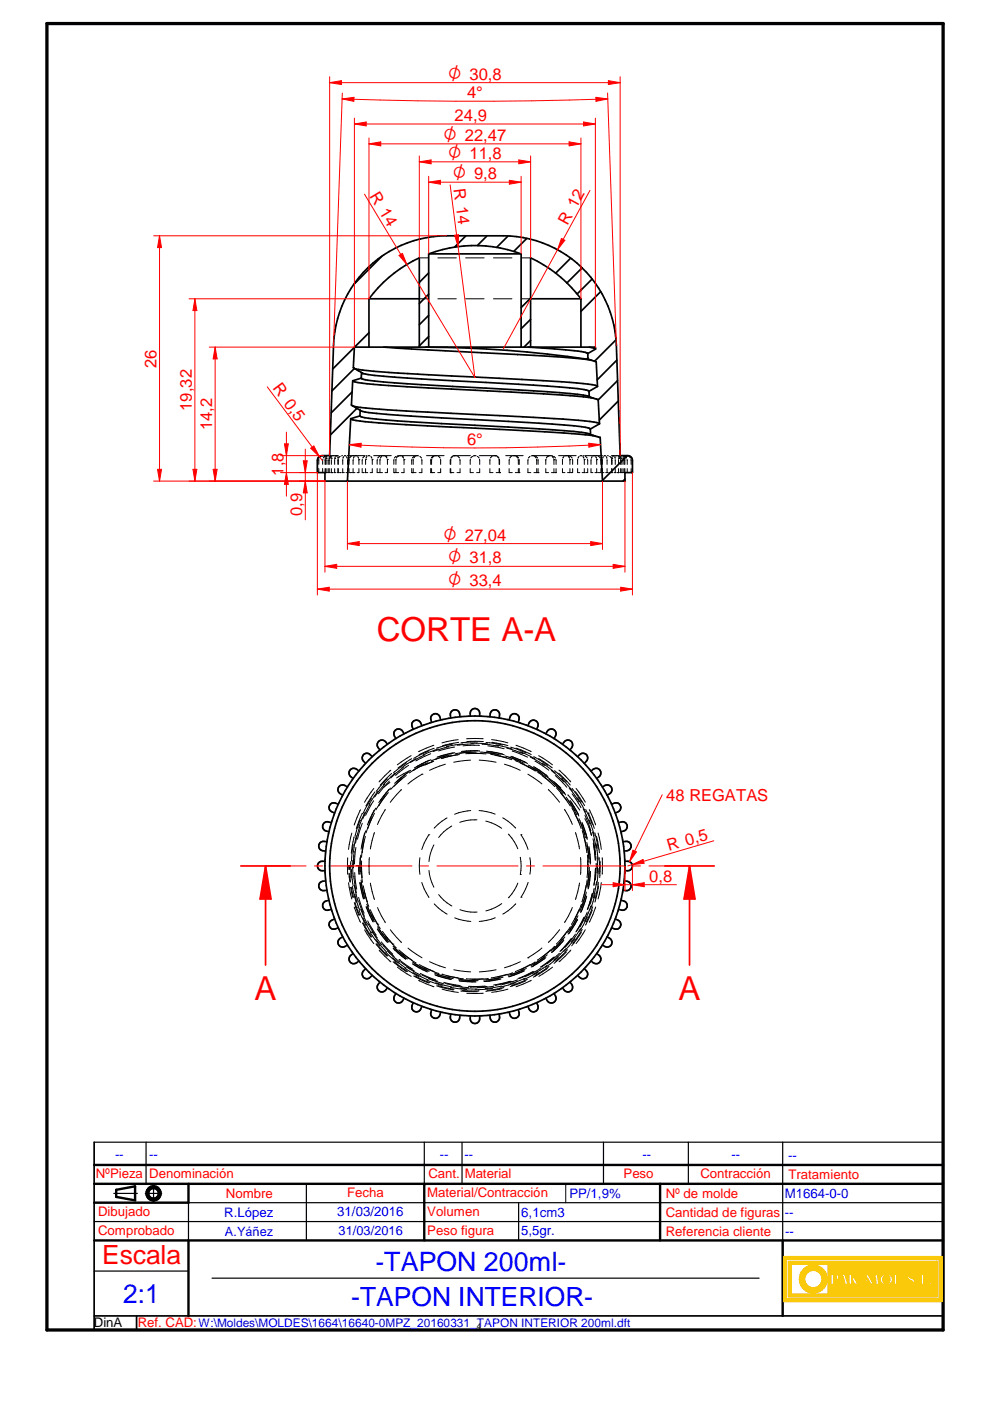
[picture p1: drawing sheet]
<svg xmlns="http://www.w3.org/2000/svg" width="210mm" height="297mm" viewBox="0 0 210 297" stroke-linecap="round" stroke-linejoin="round" font-family="sans-serif">
<path d="M9.9 5h190.1v277h-190.1z" fill="none" stroke="#000" stroke-width=".7"/>
<g fill="none" stroke="#000" stroke-width=".51">
<path d="M20 255h20M20 247h180M20 251h180M24.6 252.3v1.5M28.6 251.5v3M140 251v12M20 263h180M165.9 263v16"/>
<circle cx="32.5" cy="253" r="1.13"/>
<circle cx="32.6" cy="253" r="1.5"/>
</g>
<path d="M20 242.2v39.8h180v-39.8M20 279h180M29 279v3" fill="none" stroke="#000" stroke-width=".36"/>
<g fill="none" stroke="#000" stroke-width=".25">
<path d="M20 259h180M24.1 253h5M30.8 253h3.5M31 242.2v8.8M32.6 251.3v3.5M40 255v8M65 251v12M98 242.2v8.8M110 255v8M128 242.2v8.8M145.9 242.2v8.8M165.9 242.2v20.8"/>
<path d="M20 269.5h20M45 271h116"/>
</g>
<g fill="#faca0a">
<path d="M166.2 266.4v9.5h33.5v-9.5zM166.7 267h32.5v8.4h-32.5z" fill-rule="evenodd"/>
<path d="M167.2 267.5v7.4h31.5v-7.4zM194.1 272.1a.3 .3 0 0 1 .6 0 .3 .3 0 0 1-.6 0zM195.3 270.1h.6v2h.9v.3h-1.5zM197 272.1a.3 .3 0 0 1 .6 0 .3 .3 0 0 1-.6 0zM167.7 268h7.9v6.4h-7.9zM176.1 270.1h1.2a.66 .66 0 0 1 .6 .8 .66 .66 0 0 1-.8 .5h-.3v1h-.7zM178.6 270.1h.6l.6 2.3h-.6l-.2-.5h-.7l-.1 .5h-.3zM180 270.1h.6v1l.8-1h.3l-.6 .7 .9 1.6h-.7l-.6-1-.1 1h-.6zM182.1 271h.8v.3h-.8zM183.7 270.1h.4l.8 1.5 .8-1.5h.4l.3 2.3h-.7l-.1-1.4-.8 1.4h-.2l-.7-1.4-.1 1.4h-.5zM187 270.3a1.28 1.28 0 0 1 1.9 .2 1.28 1.28 0 0 1-.2 1.8 1.27 1.27 0 0 1-1.8-.2 1.27 1.27 0 0 1 .1-1.8zM189.6 270.1h.6v2h.9v.3h-1.5zM192.6 270.3a.8 .8 0 0 1 1.3 .5h-.3a.4 .4 0 0 0-.3-.5 .4 .4 0 0 0-.5 .4l.1 .1a.9 .9 0 0 1 .9 .4 .9 .9 0 0 1 0 1 .83 .83 0 0 1-.9 .2 .83 .83 0 0 1-.6-.8h.4a.41 .41 0 0 0 .2 .6 .41 .41 0 0 0 .5-.4l-.1-.1a.9 .9 0 0 1-.7-1.4z" fill-rule="evenodd"/>
</g>
<path d="M176.1 270.1h1.2a.66 .66 0 0 1 .6 .8 .66 .66 0 0 1-.8 .5h-.3v1h-.7zM178.6 270.1h.6l.6 2.3h-.6l-.2-.5h-.7l-.1 .5h-.3zM180 270.1h.6v1l.8-1h.3l-.6 .7 .9 1.6h-.7l-.6-1-.1 1h-.6zM183.7 270.1h.4l.8 1.5 .8-1.5h.4l.3 2.3h-.7l-.1-1.4-.8 1.4h-.2l-.7-1.4-.1 1.4h-.5zM187 270.3a1.28 1.28 0 0 1 1.9 .2 1.28 1.28 0 0 1-.2 1.8 1.27 1.27 0 0 1-1.8-.2 1.27 1.27 0 0 1 .1-1.8zM192.4 270.8a.77 .77 0 0 1 .7-.7 .77 .77 0 0 1 .8 .7h-.3a.4 .4 0 0 0-.3-.5 .4 .4 0 0 0-.5 .4l.3 .2" fill="none" stroke="#faca0a" stroke-width=".36"/>
<circle cx="193.2" cy="270.9" r=".18" fill="#faca0a"/>
<path d="M193.2 270.9a.78 .78 0 0 1 .7 .5 .78 .78 0 0 1-.1 .8" fill="none" stroke="#faca0a" stroke-width=".36"/>
<circle cx="193.7" cy="272.2" r=".18" fill="#faca0a"/>
<path d="M193.1 272.2l-.5-.2 .1-.4h-.4a.82 .82 0 0 0 .5 .8 .82 .82 0 0 0 .9-.2" fill="none" stroke="#faca0a" stroke-width=".36"/>
<circle cx="193.1" cy="272.2" r=".18" fill="#faca0a"/>
<path d="M193.5 271.9l-.4 .3" fill="none" stroke="#faca0a" stroke-width=".36"/>
<circle cx="193.5" cy="271.9" r=".18" fill="#faca0a"/>
<path d="M192.4 270.8l.2 .5 .7 .4 .2 .2" fill="none" stroke="#faca0a" stroke-width=".36"/>
<path d="M170.5 269a2.91 2.91 0 0 1 3.1-.5 2.91 2.91 0 0 1 1.7 2.5h-1a1.89 1.89 0 0 0-2.8-1.4 1.89 1.89 0 0 0 0 3.2 1.89 1.89 0 0 0 2.8-1.5h1a2.91 2.91 0 0 1-4.1 2.5 2.91 2.91 0 0 1-.7-4.8z" fill-rule="evenodd" fill="#faca0a"/>
<path d="M170.5 269a2.91 2.91 0 0 1 3.1-.5 2.91 2.91 0 0 1 1.7 2.5h-1a1.89 1.89 0 0 0-2.8-1.4 1.89 1.89 0 0 0 0 3.2 1.89 1.89 0 0 0 2.8-1.5h1a2.91 2.91 0 0 1-4.1 2.5 2.91 2.91 0 0 1-.7-4.8z" fill="none" stroke="#faca0a" stroke-width=".36"/>
<path d="M176.8 270.3a.46 .46 0 0 1 .5 .5 .46 .46 0 0 1-.5 .5z" fill-rule="evenodd" fill="#faca0a"/>
<path d="M176.8 270.3a.46 .46 0 0 1 .5 .5 .46 .46 0 0 1-.5 .5z" fill="none" stroke="#faca0a" stroke-width=".36"/>
<path d="M178.7 270.7l.3 1h-.6z" fill="#faca0a"/>
<path d="M178.7 270.7l.3 1h-.6z" fill="none" stroke="#faca0a" stroke-width=".36"/>
<path d="M187.5 270.5a.75 .75 0 0 1 .9 .1 .75 .75 0 0 1 .2 .9 .68 .68 0 0 1-.7 .7 .68 .68 0 0 1-.7-.7l.1-.6z" fill-rule="evenodd" fill="#faca0a"/>
<g fill="none" stroke="#faca0a" stroke-width=".36">
<path d="M166.2 266.4h33.5v9.5h-33.5zM166.7 267h32.5v8.4h-32.5zM167.2 267.5h31.5v7.4h-31.5zM167.7 268h7.9v6.4h-7.9zM182.1 271h.8v.3h-.8zM187.5 270.5a.75 .75 0 0 1 .9 .1 .75 .75 0 0 1 .2 .9 .68 .68 0 0 1-.7 .7 .68 .68 0 0 1-.7-.7l.1-.6zM189.6 270.1h.6v2h.9v.3h-1.5zM195.3 270.1h.6v2h.9v.3h-1.5z"/>
<circle cx="194.4" cy="272.1" r=".29"/>
<circle cx="197.3" cy="272.1" r=".3"/>
</g>
<path d="M20 242.2h180M40 255h160M90 242.2v8.8" fill="none" stroke="#000" stroke-width=".25"/>
<path d="M24.6 253.8l4 .7M28.6 251.5l-4 .8M40 251v4M90 251v12M40 263v16" fill="none" stroke="#000" stroke-width=".51"/>
<g fill="none" stroke="#000" stroke-width=".21">
<path d="M90.9 159.2l-3.2 1.6M91.3 159.8l-3.1 1.5M92 158l-3.3 1.4M92.1 158.6l-3.2 1.4M92.9 158.8l-3.2 1.3M95.2 158.3l-3.4 1M96 157.8l-3.4 .8M96 159.6l-3.4 .9M96.4 158.4l-3.4 .8M96.4 159.6l-3.4 .9M97.2 156.8l-3.5 .7M97.2 157.4l-3.4 .7"/>
<path d="M97.4 160h-.4M98.1 157.7l-3.4 .6M98.9 156.6h3.5M99 157.2h3.5M99.9 157.6l3.5 .1M100 159.4l-3.5 .4M100.4 157.7l-3.5 .3M100.9 159.5l-3.5 .2M101.3 157.3l-3.6 .2M101.3 159.2l-3.5 .1M101.7 158l-3.5 .1M101.7 159.2l-3.5 .1"/>
<path d="M101.8 159.5l3.5 .4M101.9 159.8h-2.6M101.9 159.8l1.1 .1M101.9 159.7l.4 .1M101.9 159.7l-3.2 .1M102.2 157.8l3.5 .4M102.7 159.6l3.5 .5M103 157.4l3.5 .5M103.1 159.3l3.5 .6M103.4 158.1l3.5 .6M103.5 159.4l3.4 .6M104.1 159.9l3.4 .8"/>
<path d="M104.2 156.8l3.5 .7M104.3 157.4l3.4 .7M105.2 158l3.4 .8M107.5 158.6l3.3 1.1M108.3 158.4l3.3 1.2M108.6 159.2l3.3 1.3M109.4 158l3.2 1.4M109.4 158.6l3.2 1.4M110.3 159.4l3.1 1.5M110.8 159.7h.1M74.6 176.6l-.7 3.5M74.9 179l-.4 3.5"/>
<path d="M75.1 177.4l-.6 3.5M75.5 179.7l-.3 3.5M75.6 177.2l-.7 3.4M76.3 175.3l-.9 3.5M76.3 173.9h.1M76.3 173.9l-1 3.4M76.4 171.7l-1.3 3.2M76.8 172.4h.1M76.8 172.5l-1.3 3.2M76.8 174.5l-1 3.4M77.2 178.3l-.5 3.5M77.3 176.6l-.7 3.4"/>
<path d="M77.4 172.2l-1.3 3.3M77.5 177.3l-.7 3.5M77.5 176.1l-.8 3.5M77.6 170.8h.1M78.5 170.5l-1.6 3.2M78.8 169.2l-1.8 3.1M78.9 173.3l-1.3 3.3M79.2 169.8l-1.7 3.1M79.2 167.2l-1.9 2.9M79.4 171.7l-1.5 3.2M79.4 176.5l-.9 3.5M79.4 172.4l-1.4 3.2"/>
<path d="M79.5 167.9l-1.9 2.9M79.7 171.3l-1.6 3.2M80.2 167.7l-2 2.9M81.4 166.9l-1.2 1.4M81.6 166.2l-2.2 2.8M81.7 168.8l-2 2.9M81.7 171.6l-1.7 3.2M82.1 165.1l-2.3 2.7M82.3 168l-2 2.9M82.4 167.4l-2.1 2.8M82.4 167.5l-1.8 2.3M82.4 167.4h.1"/>
<path d="M82.5 165.6l-1.1 1.3M82.7 165.9l-1.3 1M82.8 167.1l-.4 .4M82.9 163.3l-2.5 2.5M83 164l-2.4 2.5M83.8 163.9l-2.5 2.5M85.1 167.4l-2.4 2.7M85.4 165l-2.6 2.4M85.5 162.7l-2.7 2.3M86.1 164.4l-2.6 2.3M86.2 161.7l-2.8 2.2M86.4 163.8l-2.7 2.3"/>
<path d="M86.6 162.3l-2.7 2.1M86.8 163.6l-2.7 2.2M87.1 163.3l-3 1.6M87.2 160.2l-3 2M87.3 160.8l-2.9 2M88.1 160.9l-2.9 1.9M89.5 164.1h.1M89.5 164.1l-3 2.1M89.8 162.1l-3 1.8M90.1 160l-3.1 1.7M90.7 161.7l-3.1 1.7M90.9 177h.1"/>
<path d="M90.9 177l-1 1.8-.5 1.3M91 161.2l-3.2 1.6M91.4 161.1l-3.1 1.5M91.9 161.4l-3.3 1.3M92 179.1l-.1 .1a9.5 9.5 0 0 0-.9 3.5M94.4 162l-3.3 1.3M94.8 160.2l-2.2 .7M94.8 173.4l-1.1 .7-1.6 1.5M95.7 160l-4.3 1.3M95.8 175.1l-.3 .2a8.4 8.4 0 0 0-2.5 2.3M97 160l-3.3 .8M97 160l-3.4 .8"/>
<path d="M99.8 161.2l-3.6 .4M99.8 171.9l-1.6 .2-1.8 .5M101.1 173.8l-2.2 .2-1.4 .3M101.6 171.9l1.6 .2 1.8 .5M101.6 161.2l3.6 .4M103 174.1l2.1 .7 1.3 .8M104.9 160.1l3.6 1M106.6 173.4l1.1 .7 1.6 1.5M107 162l3.3 1.3M107 160.3l3.4 1.1M107.8 176.8l1.2 1.7 .8 1.5M107.9 160.6l3.2 1.2"/>
<path d="M108.3 160.4l3.2 1.3M108.6 160.5h.1M108.6 160.5l3.2 1.4M109.2 161.2l3.2 1.5M110.3 161.8l1.7 .8M110.4 177h.1M110.5 177l.9 1.8 .6 1.3M111.9 164.1l3 2.1M112 162.6l1.8 .9M112 162.6l1.5 .9M112 162.2l3 1.9M112.4 160.5l3 1.8"/>
<path d="M112.7 162.7l2.9 1.9M113.1 162.5l1.9 1.3M113.2 160.4l3 1.9M113.4 162.7l1.6 1.1M113.4 161.4l3 1.9M113.9 163.7l2.8 2.1M114.2 160.8l2.9 2M114.2 160.2l2.9 2M115 161.8l2.8 2.1M115 164.5l2.6 2.3M115 163.8l1.2 1M115 163.8l1 .7"/>
<path d="M115.7 164.5l3.2 2.5M116.3 167.4l2.3 2.7M116.4 165.2l2.5 2.4M116.9 163.4l2.6 2.3M117 165.8l2.4 2.5M117.4 165.7l2.4 2.6M117.6 163.4l2.5 2.4M117.6 166l2.3 2.5M117.7 164.4l2.5 2.5M118 167l2.2 2.8M118.4 163.9l2.5 2.6M118.5 163.3l2.5 2.5"/>
<path d="M118.8 168.1l2.1 2.8M119.1 165.1h.1M119.1 165.1l2.3 2.6M119.7 171.6l1.6 3.2M120 169l1.8 2.7M120.4 168.5l2.5 3.3M120.5 169.7l1.2 2M120.7 167.1l2 2.8M120.9 169.7l1.8 3M121 170l1.7 3M121.2 171.3l1.6 3.1M121.3 167.2l2 2.9"/>
<path d="M121.3 168.3l1.9 3M121.7 171.7l.6 1M121.8 171.7l.1 .3M121.8 172.4l1.4 3.2M122 176.5l.9 3.5M122 167.9l1.9 2.9M122.1 167.2l2 2.9M122.4 169.2l1.8 3M122.7 169.9h.1M122.7 173.6l1.3 3.3M123 174.3l1.1 3.4M123.4 174.3l1.1 3.4"/>
<path d="M123.4 174.6l1.1 3.4M123.4 176.1l.9 3.4M123.6 171.5l1.5 3.2M123.8 177.3l.6 3.5M124 173.6l.9 1.8M124 172.8l1.3 3.3M124.2 171.6l1.4 3.2M124.4 178.6l.5 3.5M124.5 177.7h.1M124.5 179.4l.4 3.5M124.7 172.4h.1M124.7 172.4l1.3 3.2"/>
<path d="M124.8 179.7l.4 3.5M124.9 179.5l.3 3.4M124.9 175.4l.5 1.7zM124.9 173.8l1.1 3.3M124.9 171.7l1.4 3.2M125.6 176.4l.8 3.4M125.7 177.8l.6 3.5M125.8 178.9l.4 3.5M126.1 176.6l.7 3.4M126.4 178.9l.4 3.5M126.5 177.4l.6 3.4M126.8 176.6l.7 3.5"/>
<path d="M73.7 181.9v3.5M73.9 187.2l.7 3.4M73.9 183.6h.1M73.9 183.6l.1 .8M74 185.1v.8M74 185.9h.1M74 183.6h.7M74 185.9l.2 1.1M74.1 183.6v.8M74.1 185.9h.1M74.2 185.2v.7M74.2 185.9l.1 1.1"/>
<path d="M74.3 188.1l.5 2.2M74.4 182.7l.1 3.5M74.5 188.1l.5 2.1M74.5 184.3l.4 3.5M74.7 187.9l.8 3.4M74.8 182.4l.1 3.5M75 185.8l.6 3.5M75.1 192.3l1.4 3.3M75.1 180.5l-.2 3.5M75.1 187.7l.8 3.4M75.1 191.4l.4 1M75.2 185l.4 3.5"/>
<path d="M75.2 189.6l1.1 3.4M75.3 191.3l.3 1.1M75.4 183.6h.7l.1 1.8M75.5 192.4l.6 1.7M75.5 192.4h.1M75.6 192.4h.1M75.6 192.4l.6 1.6M76 190.3l1.2 3.3M76 191l1.3 3.3M76 183.6l.1 1.8M76.1 193l1.5 3.2M76.3 187.1l.7 3.5"/>
<path d="M76.3 187.1l.8 3.4M76.4 181.8v3.5M76.4 184.8h.1M76.5 192.8l1.5 3.2M76.5 181.3l-.1 3.5M76.6 186.6l.6 3.4M76.6 187.1l.7 3.5M76.6 183.6l.3 3.5M76.7 182.5l.1 3.5M76.8 195.7l1.8 3M77 194.6l1.6 3.1M77 195.6l1.8 3.1"/>
<path d="M77 187.8l.9 3.4M77.2 188.8l1 3.4M77.3 197.1l1.9 3M77.6 192.3l1.5 3.2M77.7 192.2l1.4 3.2M77.8 191.7l1.4 3.2M77.9 192.3l1.5 3.1M78 195.2l1.8 3.1M78.1 195.9l1.9 3M78.3 181.8v3.6M78.5 197.7l2.1 2.9M78.5 192.9l1.6 3.1"/>
<path d="M78.5 187.2l.9 3.5M78.7 197.7h.1M78.9 197.5l2 2.8M78.9 193.8l1.7 3.1M79.7 199.2l2.3 2.6M80 197l2.1 2.8M80 196.9l2.1 2.8M80.1 192.4l1.6 3.2M80.1 196.5l2 2.8M80.1 196h.1M80.3 197l2.2 2.8M80.9 199.7l2.4 2.6"/>
<path d="M81.1 197.5l2.2 2.7M81.7 198.4l2.3 2.6M82.8 197.1l2.3 2.7M89 181.9l-.1 1.7 .1 1.8M89.4 187.1l.5 1.4 1.1 1.7M91 184.6a9.5 9.5 0 0 0 1 3.5M92.1 191.6l1.6 1.5 1.1 .7M93 189.7a8.8 8.8 0 0 0 2.8 2.4M96.4 194.6l1.8 .5 1.6 .3M97.5 192.9l1.4 .4 2.3 .1M105 194.6l-1.8 .5-1.6 .3M106.4 191.6l-1.3 .8-2.1 .7"/>
<path d="M109.3 191.6l-1.6 1.5-1.1 .7M109.8 187.2l-.8 1.6-1.2 1.6M110.3 185.4h.1M110.3 181.8a9.8 9.8 0 0 1 0 3.6M110.5 190.2h.1M112 187.1l-.6 1.4-.9 1.7M112.4 181.8l.1 1.8-.1 1.8M118.7 197.1l-2.4 2.7M119.2 199.2h.1M119.2 199.2l-2.4 2.5M119.4 199.5l-2.5 2.5M119.5 199.3l-2.4 2.6"/>
<path d="M119.8 198.6l-2.4 2.7M120.2 197.5l-2.2 2.7M120.9 196.5l-2.1 2.8M121.1 199.1l-2.4 2.6M121.2 199l-2.3 2.7M121.3 192.4l-1.6 3.2M121.5 200h.1M121.9 199l-2.2 2.7M122 198.1l-2.2 2.7M122.2 194.8l-1.8 3M122.3 195.1l-1.8 3M122.5 194.9l-1.9 3"/>
<path d="M122.6 194.1l-1.8 3.1M122.8 192.9l-1.6 3.1M122.9 187.2l-.9 3.5M122.9 193.2h.1M123.1 196.9l-2 2.9M123.1 181.8v3.6M123.3 197.7l-2.1 2.8M123.3 191.7l-1.5 3.2M123.4 197.1l-1.9 2.9M123.8 194.5l-1.7 3.1M123.9 194.4l-1.7 3.1M123.9 189.4l-.5 1.8"/>
<path d="M124 189.4l-.2 .6M124.1 189.9l-1.2 3.2M124.1 197.1l-1.9 2.9M124.2 187.8l-.3 1.6M124.3 190.2l-1.2 3.3M124.3 189.1l-1 3.4M124.4 190l-1.2 3.3M124.5 186.6l-.5 2.8M124.5 193.4l-1.5 3.2M124.5 194.4l-1.6 3.1M124.5 181.3l.1 3.5M124.6 182.5l-.1 3.6"/>
<path d="M124.9 184.7l-.4 3.4M124.9 183.9l-.2 3.5M125.1 185l-.4 3.5M125.2 184.7l-.4 3.5M125.3 192.1l-1.4 3.2M125.6 189.5l-1.1 3.3M125.6 193l-1.5 3.2M125.6 189.4l-1 3.4M125.7 192.3l-1.4 3.2M126 188.3l-.9 3.4M126.2 189.4l-1 3.4M126.2 184.2l-.3 3.5"/>
<path d="M126.3 184.1l-.3 3.5M126.3 192.3l-1.4 3.2M126.4 183.1l-.2 3.5M126.5 186.9l-.7 3.5M126.6 181.6v3.5M126.8 184.1l-.3 3.5M126.9 187.1l-.7 3.4M126.9 187.9l-.8 3.4M127 181.8v3.5M127.2 182.6l-.1 3.5M127.5 187.1l-.7 3.5M127.7 181.8v3.6"/>
<path d="M79.7 200.1l2.3 2.6M79.9 200.1l2.3 2.6M80.4 201.4l2.5 2.5M81.1 200.3l2.5 2.5M81.8 201.9l2.6 2.3M82.1 201.6l2.7 2.4M83.2 203.1l2.8 2.1M83.3 200.2h.1M83.3 200.6l2.7 2.3M83.4 203.9l2.8 2.1M83.4 201l2.6 2.3M83.4 201.1l2.6 2.3"/>
<path d="M83.6 203.9l2.8 2.1M83.7 201.1l2.7 2.2M84.3 205.1l2.9 1.9M84.6 201.4l2.7 2.2M84.6 203.5h.1M84.6 203.5l2.9 2M84.9 203.9l3 2M85.4 202.2l2.8 2M85.8 205.3l3 1.8M86.2 205l3 1.8M86.5 201l3 2.1M87.4 203.9l3.1 1.7"/>
<path d="M87.5 204.3l3.1 1.7M87.5 204.4l3.1 1.7M87.6 206.2l3.1 1.6M87.7 206.9l3.2 1.5M87.9 204.3l3.1 1.6M87.9 206.9l3.2 1.5M88.8 207.9l3.2 1.3M88.9 204.5l3.1 1.5M89.1 206.4l3.3 1.4M89.5 206.7l3.2 1.3M89.8 205.1l3.3 1.3M90.5 207.8l3.3 1.1"/>
<path d="M90.8 207.5l3.4 1.1M91.1 203.9l3.3 1.3M92.1 206.3l3.4 1M92.2 206.6l3.4 1M92.3 206.7l3.4 1M92.4 208.4l3.4 .9M92.6 209l3.3 .9M92.7 206.6l3.4 .9M92.8 209l3.5 .8M93.7 206.6h.1M93.7 209.7l3.5 .7M93.7 206.6l3.4 .7"/>
<path d="M94.1 208.3l3.5 .7M94.4 208.5l3.5 .6M94.8 206.9l3.5 .6M95.5 209.3l3.5 .5M95.9 209l3.5 .4M95.9 209.9h.1M96.2 205.6l3.6 .5M97.2 207.6l3.5 .3M97.3 207.9l3.5 .2M97.4 208l3.5 .2M97.6 209.5l3.5 .2M97.7 210.1h.1"/>
<path d="M97.8 210.1l3.4 .2M97.9 207.8l3.5 .1M98 210l3.6 .1M98.9 207.5h.1M99 210.6h3.5M99.7 209.3h.1M102.4 207.5h-3.5M102.9 209.1h-3.6M103.2 209.1l-3.5 .2M103.5 207.5l-3.5 .1M104.2 209.6h.1M104.2 209.6l-3.4 .2"/>
<path d="M104.7 209.1l-3.5 .3M105.2 205.6l-3.6 .5M106 207.3l-3.5 .5M106.1 207.5l-3.5 .6M106.2 207.6l-3.5 .5M106.4 209.1l-3.5 .5M106.4 209.6l-3.4 .6M106.6 207.2l-3.4 .6M106.8 209.4l-3.4 .6M107.6 206.6l-3.4 .7M107.7 209.7l-3.5 .7M108.1 208.1l-3.4 .7"/>
<path d="M108.1 208.1h.1M108.4 208.1l-3.4 .8M108.5 208.9h.1M108.7 206.2l-3.4 1M109.4 208.3l-3.4 1M109.8 207.8l-3.4 1M110 206l-2.3 .8M110 206.1l-1.6 .6M110.3 203.9l-3.3 1.3M111 205.6l-1 .4M111 205.8l-3.2 1.3M111.2 205.8l-3.3 1.3"/>
<path d="M111.4 207.4l-3.3 1.2M111.5 208l-3.3 1.2M111.6 205.3l-1.6 .8M111.8 207.6l-3.3 1.3M111.9 203.1h.1M112.4 204.5l-3.1 1.5M112.6 207.9l-3.2 1.3M113 206l-3.2 1.5M113.2 204.5h.1M113.3 206l-3.2 1.5M113.5 203.9l-3.1 1.7M114.2 206.1l-3.2 1.6"/>
<path d="M114.5 205.4h.1M114.5 205.4l-3.1 1.7M114.8 205h.1M114.9 201l-3 2.1M115.4 202.8l-2.9 1.9M115.5 203.1l-2.9 1.9M115.7 203l-2.9 2M116 204.7l-3 1.9M116 202.4l-2.8 2M116.1 205.3l-3 1.9M116.4 204.9l-3 1.9M116.7 201.4l-2.8 2.2"/>
<path d="M117.2 205.1l-3 1.9M117.4 202.9l-2.8 2.2M117.6 202.9l-2.8 2.1M117.6 200.6l-2.6 2.3M118.4 202.9l-2.7 2.2M118.6 202.1l-2.6 2.3M119.9 201.2l-2.5 2.4M120 201.9l-2.5 2.4M120.3 201.3l-2.5 2.5M121 201.4l-2.5 2.5M120 251v4"/>
</g>
<g fill="none" stroke="#000" stroke-width=".36">
<path d="M82.1 157.8a1.12 1.12 0 0 0-1-.9 1.12 1.12 0 0 0-1.1 .8 1.37 1.37 0 0 0 .6 1.3M85.7 155.6a1.08 1.08 0 0 0-1.1-1.1 1.08 1.08 0 0 0-1.1 1l.4 1.1M89.5 153.9a1.11 1.11 0 0 0-.8-1.1 1.11 1.11 0 0 0-1.3 .4 1.5 1.5 0 0 0 .2 1.4M93.4 152.7a1.1 1.1 0 0 0-.6-1.3 1.1 1.1 0 0 0-1.3 .4 1.39 1.39 0 0 0 0 1.4M97.5 152a1.16 1.16 0 0 0-1.3-1.5l-.3 .1a1.22 1.22 0 0 0-.3 1.6M99.7 151.8a1.11 1.11 0 0 1 .3-1.3 1.11 1.11 0 0 1 1.3 0 1.41 1.41 0 0 1 .4 1.3M103.9 152a1.09 1.09 0 0 1 .5-1.4 1.09 1.09 0 0 1 1.4 .5v1.1M107.9 152.7a1.17 1.17 0 0 1 1.6-1.3 1.17 1.17 0 0 1 .4 1.8M111.9 153.9a1.11 1.11 0 0 1 .8-1.1 1.11 1.11 0 0 1 1.3 .4 1.4 1.4 0 0 1-.2 1.4M115.7 155.6a1.11 1.11 0 0 1 .9-1 1.11 1.11 0 0 1 1.2 .6 1.35 1.35 0 0 1-.3 1.4M119.3 157.8a1.1 1.1 0 0 1 1-.9 1.1 1.1 0 0 1 1.1 .8 1.4 1.4 0 0 1-.6 1.3M69.3 178.5a1.11 1.11 0 0 0-1.4 .1 1.11 1.11 0 0 0-.2 1.3 1.44 1.44 0 0 0 1.3 .5"/>
<path d="M70.3 174.4a1.12 1.12 0 0 0-1.3-.1 1.12 1.12 0 0 0-.6 1.1l.1 .3a1.35 1.35 0 0 0 1.2 .6M71.7 170.5a1.11 1.11 0 0 0-1.3-.2 1.11 1.11 0 0 0-.6 1.2 1.48 1.48 0 0 0 1.2 .9M73.7 166.9a1.12 1.12 0 0 0-1.3-.5 1.12 1.12 0 0 0-.8 1.2 1.5 1.5 0 0 0 1.1 1M76.1 163.5a1.11 1.11 0 0 0-1.2-.6 1.11 1.11 0 0 0-.9 1 1.39 1.39 0 0 0 .9 1.2M78.9 160.4a1.17 1.17 0 0 0-1.9-.3 1.21 1.21 0 0 0 .5 1.7M122.5 160.4a1.11 1.11 0 0 1 1.1-.7 1.11 1.11 0 0 1 1 .9 1.44 1.44 0 0 1-.7 1.2M125.3 163.5a1.11 1.11 0 0 1 1.2-.6 1.11 1.11 0 0 1 .9 1 1.37 1.37 0 0 1-.9 1.2M127.7 166.9a1.09 1.09 0 0 1 1.4-.4 1.09 1.09 0 0 1 .5 1.4l-.9 .7M129.7 170.5a1.1 1.1 0 0 1 1.3-.2 1.1 1.1 0 0 1 .6 1.2 1.39 1.39 0 0 1-1.1 .9M131.1 174.4a1.1 1.1 0 0 1 1.4 0 1.1 1.1 0 0 1 .4 1.3 1.35 1.35 0 0 1-1.2 .6M132.1 178.5a1.1 1.1 0 0 1 1.3 .1 1.1 1.1 0 0 1 .2 1.3 1.37 1.37 0 0 1-1.3 .5M68.9 182.6a1.11 1.11 0 0 0-1.3 .3 1.11 1.11 0 0 0-.1 1.4 1.36 1.36 0 0 0 1.4 .3"/>
<path d="M69 186.8a1.07 1.07 0 0 0-1.4 .7 1.07 1.07 0 0 0 .8 1.3l.9-.1M69.7 190.9a1.11 1.11 0 0 0-1.2 .6 1.11 1.11 0 0 0 .3 1.3 1.44 1.44 0 0 0 1.5 0M71 194.8a1.15 1.15 0 0 0-1.1 1.7 1.17 1.17 0 0 0 1.8 .2M72.7 198.6a1.13 1.13 0 0 0-1 .8 1.13 1.13 0 0 0 .4 1.2l.2 .1a1.35 1.35 0 0 0 1.4-.3M128.7 198.6a1.13 1.13 0 0 1 1 .8 1.13 1.13 0 0 1-.4 1.2 1.21 1.21 0 0 1-1.6-.2M130.5 194.8a1.13 1.13 0 0 1 1.1 .8 1.13 1.13 0 0 1-.5 1.3 1.5 1.5 0 0 1-1.4-.2M131.7 190.9a1.09 1.09 0 0 1 1.2 .7 1.09 1.09 0 0 1-.6 1.4l-1.2-.2M132.3 186.8a1.09 1.09 0 0 1 1.4 .5 1.09 1.09 0 0 1-.5 1.4h-1.1M132.5 182.6a1.11 1.11 0 0 1 1.3 .3 1.11 1.11 0 0 1 .1 1.4 1.41 1.41 0 0 1-1.4 .3M74.9 202.2a1.12 1.12 0 0 0-.9 1 1.12 1.12 0 0 0 .8 1.1 1.51 1.51 0 0 0 1.3-.6M77.5 205.4a1.11 1.11 0 0 0-.7 1.1 1.11 1.11 0 0 0 .9 1 1.44 1.44 0 0 0 1.2-.7M80.6 208.2a1.11 1.11 0 0 0-.6 1.2 1.11 1.11 0 0 0 1 .9 1.46 1.46 0 0 0 1.1-.9"/>
<path d="M83.9 210.6a1.1 1.1 0 0 0-.4 1.3 1.1 1.1 0 0 0 1.2 .7 1.34 1.34 0 0 0 1-1M87.6 212.6a1.12 1.12 0 0 0-.3 1.2 1.12 1.12 0 0 0 1 .7h.3a1.43 1.43 0 0 0 .9-1.1M91.5 214.1a1.12 1.12 0 0 0 0 1.3 1.12 1.12 0 0 0 1.3 .4 1.35 1.35 0 0 0 .6-1.2M95.6 215a1.11 1.11 0 0 0 .1 1.4 1.11 1.11 0 0 0 1.3 .2 1.45 1.45 0 0 0 .5-1.4M99.7 215.4a1.11 1.11 0 0 0 .3 1.3 1.11 1.11 0 0 0 1.3 .1 1.41 1.41 0 0 0 .4-1.4M105.8 215a1.12 1.12 0 0 1-.1 1.3 1.12 1.12 0 0 1-1.3 .3 1.45 1.45 0 0 1-.5-1.4M109.9 214.1a1.12 1.12 0 0 1 0 1.3 1.12 1.12 0 0 1-1.3 .4 1.41 1.41 0 0 1-.7-1.2M113.8 212.6a1.1 1.1 0 0 1 .2 1.3 1.1 1.1 0 0 1-1.2 .6 1.39 1.39 0 0 1-.9-1.1M117.5 210.6a1.1 1.1 0 0 1 .4 1.3 1.1 1.1 0 0 1-1.2 .7 1.4 1.4 0 0 1-1-1M120.8 208.2a1.11 1.11 0 0 1 .6 1.3 1.11 1.11 0 0 1-1 .8 1.4 1.4 0 0 1-1.1-.9M123.9 205.4a1.11 1.11 0 0 1 .7 1.1 1.11 1.11 0 0 1-.9 1 1.44 1.44 0 0 1-1.2-.7M126.5 202.2a1.12 1.12 0 0 1 .9 .9 1.12 1.12 0 0 1-.5 1.1l-.3 .1a1.51 1.51 0 0 1-1.3-.6"/>
<circle cx="100.7" cy="183.6" r="30.8"/>
<circle cx="100.7" cy="183.6" r="31.8"/>
</g>
<path d="M56.3 183.6h8.6M66.7 183.6h1.7M70.2 183.6h17.2M89.1 183.6h1.8M92.6 183.6h17.2M111.6 183.6h1.7M115.1 183.6h17.2M134.1 183.6h1.7M137.6 183.6h8.6" fill="none" stroke="#f00" stroke-width=".21"/>
<path d="M61.6 183.6h-5.3v21M140.9 183.6h5.3" fill="none" stroke="#f00" stroke-width=".36"/>
<path d="M56.3 183.6l1.2 7h-2.4z" fill="#f00"/>
<path d="M56.3 183.6l1.2 7h-2.4zM146.2 183.6v21" fill="none" stroke="#f00" stroke-width=".36"/>
<path d="M146.2 183.6l1.2 7h-2.4z" fill="#f00"/>
<path d="M51.1 183.6h5.2M146.2 183.6l1.2 7h-2.4zM146.2 183.6h5.2" fill="none" stroke="#f00" stroke-width=".36"/>
<g fill="none" stroke="#000" stroke-width=".36">
<path d="M78 56.7a24 24 0 0 1 16.7-6.7h12a24 24 0 0 1 24 23.2l.8 23.4h1.6a.98 .98 0 0 1 1 1v2.6h-1.6v1.8h-63.6v-1.8h-1.6v-2.6a.98 .98 0 0 1 1-1h1.6l.8-23.4a24 24 0 0 1 7.3-16.5zM81 54.3l-6 6M90.9 57.9l-2 2M90.9 53.8h19.6M90.9 53.8v19.8M90.9 53.8a28.1 28.1 0 0 1 19.6 0M98.8 50l-2.4 2.4M103.3 50l-2.1 2.1M107.7 50l-2.4 2.5M110.5 53.8v19.8M111.7 50.5l-2.8 2.8M121 54.7l-3.2 3.2"/>
<path d="M123.4 56.8l-3.2 3.2M125.5 59.2l-3.1 3.1M75.1 73.6l-4.6 4.6M75.1 73.6h51.1l.1 .4M75.1 73.6l-.2 4.4 1.7 1v1.2M75.2 78.1l-4.8 4.8M75.3 78.2a195.2 195.2 0 0 0 20.4 1.5l15 .8a126.7 126.7 0 0 1 15.5 1.2l.5 .2M76.8 79.1l2.7 .5a850.4 850.4 0 0 0 33.6 2.1l9.4 .7 2.4 .5M78.2 70.5l-3 3.1M78.2 63.4h10.7M78.2 63.4a27.8 27.8 0 0 1 10.7-8.7v18.9M78.2 63.4v10.2"/>
<path d="M81.4 73.6l35.1 1.9 8.6 .8M90.2 73.6a242.3 242.3 0 0 1 34.5 2.6M90.9 71.4l-2 1.9M90.9 66.9l-2 2M90.9 62.4l-2 2M112 73.6a73.4 73.4 0 0 1 12.3 1.2l.3 .2M112.5 72.2l-1.4 1.4M112.5 67.7l-2 2M112.5 63.2l-2 2M112.5 63.4h10.7M123.2 63.4a28.2 28.2 0 0 0-10.7-8.7v18.9M123.2 63.4v10.2"/>
<path d="M124.6 75l.1 1.2M124.7 76.2l1.7 .5 .3 5.2M124.9 73.6l1.4 .4M126.3 74l-1.7 1M127.4 61.8l-4.2 4.2M130.6 72.1l-4.6 4.5M130.8 76.3l-4.2 4.2M74.4 88.8a29.1 29.1 0 0 0 7.7 1l16.1 .9a491 491 0 0 1 27.4 1.6l.3 .1M74.4 88.8l-.7 13.2M74.7 83.1l-4.5 4.4M74.8 80.7v.1a27.9 27.9 0 0 0 7.6 .9l32.8 1.8 10.3 .8M74.8 80.7l-.3 5.2 1.9 1.1"/>
<path d="M74.9 86.1a200.8 200.8 0 0 0 20.7 1.5l5.2 .3a359.5 359.5 0 0 1 25.1 1.6l1.2 .4M75.7 86.6l-5.6 5.6M76.3 88.2l.5 .2 1.3 .3 3.7 .3 35.3 2.1 6.2 .6 1.4 .2 .5 .3M76.3 88.2l-1.9 .6M76.4 87l.4 .2 1.4 .3 3.7 .3 35.2 2.1 6.2 .6 1.4 .2 .5 .3M76.4 87l-.1 1.2M76.6 80.2l.4 .2 2.4 .4 9.9 .8a686.9 686.9 0 0 1 33.2 2l2.4 .5M76.6 80.2l-1.8 .5M124.9 82.9v.1M124.9 83v1.2l1.9 .6 .3 5.1M125.2 91v1.2M125.2 92.2l2.1 .6 .4 9.2"/>
<path d="M126.7 81.9l-1.8 1.1M127.1 89.9l-1.9 1.1M130.9 80.7l-4.1 4.1M131.1 85l-4 4.1M133 96.6l-5.3 5.3M134.1 100l-.2 .2M132.5 101.6l-.4 .4"/>
</g>
<g fill="none" stroke="#000" stroke-width=".21">
<path d="M88.9 54.7h1.9M92.8 54.7h4M98.7 54.7h3.9M104.6 54.7h3.9M110.5 54.7h2M74.9 78h.1M75.1 78.1h.1M75.1 78.1h-.1l.3 .2M75.2 78.2h.1M75.6 78.4l.6 .3M76.5 78.9l.3 .2M76.7 79h.1"/>
<path d="M76.7 79v.1M76.7 79.9v.4M76.8 79.1h.1M76.8 79.1v.4M88.9 63.4h1.9M92.8 63.4h4M98.7 63.4h3.9M104.6 63.4h3.9M110.5 63.4h2M124.3 76l.3 .1M124.6 75v.4M124.7 75.8v.4"/>
<path d="M124.7 76.2h.1M124.9 76.2l.6 .1M125.1 76.3h.2M125.6 76.4l.4 .1M125.8 76.4l.3 .1M126.3 76.6l.1 .1M67.6 99.3v.9M67.6 97.3v1.1M68.1 96.8l-.4 .3M68.4 99.3v.9M68.5 97.3l-.1 1.1M68.6 96.6h-.3"/>
<path d="M68.9 96.6v.3M68.9 96.8l-.3 .3M68.9 97.3v1.2M68.9 99.4v.8M69 99.4v.8M69.1 97.2h.1M69.1 97.4l-.1 1.1M69.1 96.9v.3M69.2 96.6l-.1 .1M69.2 96.6h.1M69.2 96.6v.2M69.3 96.9v.4"/>
<path d="M69.3 97.5v1M69.3 99.4v.8M69.4 96.6h-.2M69.7 97.4v1.1M69.8 97.2h.1M69.8 99.3v.9M69.8 96.9v.3M69.8 97.3v.3M69.9 96.6h1.8M69.9 96.6l.2 .1M69.9 96.6v.1M70.2 96.9h.1"/>
<path d="M70.2 96.9v.3M70.2 97.2h.1M70.3 97.5v1M70.3 99.4v.8M70.3 96.8l-.4 .3M70.8 96.6h-.3M71 99.4v.8M71 97.2h.1M71 97.4v1.1M71.1 96.9l-.1 .3M71.2 96.7h.1M71.2 96.7h.3"/>
<path d="M71.6 96.9h.1M71.6 96.9l.1 .3M71.6 99.3v.9M71.7 97.3l-.1 1.1M71.7 97.4v1.1M71.7 99.4v.8M72.1 96.8l-.3 .3M72.6 96.6h-.2M72.7 99.4v.8M72.7 97.4v1.1M72.9 96.8l-.2 .4M73 96.7h.3"/>
<path d="M73.5 96.8l.1 .4M73.6 96.6h3.7M73.7 97.4v1.1M73.7 99.4v.8h-.3M74 99.3l.1 .9M74 97.3v1.1M74.5 85.9h.1M74.5 96.8l-.4 .3M74.6 86l.1 .1M74.6 86l.3 .2M74.7 86.1h.1M74.8 86.1h.1"/>
<path d="M74.9 99.4v.8M74.9 97.4v1.1M75 96.6h-.2M75.1 96.8l-.2 .4M75.2 86.4l.6 .3M75.3 96.6l.4 .1M75.8 96.8l.2 .4M76.1 97.4h.1M76.1 97.4v1.1M76.1 99.4v.8h-.4M76.2 86.9l.3 .2M76.8 99.3l.1 .9"/>
<path d="M76.8 97.3v1.1M77.3 96.8l-.4 .3M77.5 99.4v.8M77.5 97.4h.1M77.5 97.4v1.1M77.8 96.6h-.2M77.8 96.8l-.2 .3M78 96.6h.4M78.6 96.8l.2 .4M78.9 97.4h.1M78.9 97.4v1.1M78.9 99.4v.8h-.4"/>
<path d="M79.2 96.6h3.8M80 99.3v.9M80 97.3v1.1M80.5 96.8l-.4 .3M80.6 99.4v.8M80.6 97.4v1.1M80.9 96.8l-.3 .3M81 96.6h-.3M81.2 96.6h.4M81.2 96.6h-.1M81.8 96.8h.1M81.8 96.8l.2 .3"/>
<path d="M82.1 97.4h.1M82.1 97.4v1.1M82.1 99.4v.8h-.5M83.5 99.3v.9M83.5 97.3v1.1M83.9 99.4v.8M84 97.4l-.1 1.1M84 96.8l-.3 .3M84.3 96.8l-.2 .3M84.3 96.8h.1M84.5 96.6h-.2M84.6 96.6h.4"/>
<path d="M84.8 96.6h3.7M85.3 96.8h.1M85.3 96.8l.3 .3M85.7 97.4h.1M85.7 97.4v1.1M85.7 99.4v.8h-.6M87.3 99.3v.9M87.3 97.3v1.1M87.6 99.4v.8M87.6 97.3v1.2M87.8 96.8l-.3 .3M88.1 96.8l-.4 .3"/>
<path d="M88.5 96.6h-.4M88.5 96.6h.3M89 96.8l.3 .3M89.4 97.4l.1 1.1M89.5 99.4v.8h-.6M90.4 96.6h3.7M91.3 99.3l.1 .9M91.4 97.3l-.1 1.1M91.5 99.4v.8M91.5 97.3v1.2M91.8 96.8l-.3 .3M92 96.8l-.3 .3"/>
<path d="M92.2 96.6h.5M92.3 96.6h-.2M93 96.8l.3 .3M93.4 97.4v1.1M93.4 99.4v.8h-.6M95.5 99.3v.9M95.5 97.3v1.1M95.6 99.4v.8M95.6 97.3v1.2M96 96.8l-.4 .3M96 96.6h3.7M96.1 96.8l-.4 .3"/>
<path d="M96.3 96.6h.5M96.5 96.6h-.3M97 96.8l.4 .3M97.5 97.4v1.1M97.5 99.4v.8h-.6M99.7 99.4v.8h.7M99.7 97.3v1.2M100.2 96.8l-.4 .3M100.7 96.6l-.3 .1M100.7 96.6h.3M100.7 96.6h-.1M101.2 96.8l.4 .3"/>
<path d="M101.6 96.6h3.7M101.7 97.4v1.1M101.7 99.4v.8h-.7M103.9 99.4v.8h.6M103.9 97.3v1.2M104.4 96.8l-.4 .3M104.6 96.6h.5M104.9 96.6h.3M105.4 96.8l.3 .3M105.4 96.8l.4 .3M105.8 97.4v1.1M105.8 99.4v.8"/>
<path d="M105.9 97.4v1.1M105.9 99.4v.8M107.2 96.6h3.7M107.9 99.4v.8h.7M108 97.3l-.1 1.2M108.4 96.8l-.3 .3M108.7 96.6h.5M109.1 96.6h.2M109.4 96.8l.3 .3M109.6 96.8l.3 .3M109.9 97.4v1.1M109.9 99.4v.8"/>
<path d="M110 97.4l.1 1.1M110.1 99.4l-.1 .8M111.9 99.4v.8h.6M112 97.3l-.1 1.2M112.4 96.8l-.3 .3M112.8 96.6h3.7M112.9 96.6h-.3M112.9 96.6h.4M113.3 96.8l.4 .3M113.6 96.8l.4 .3M113.7 97.4l.1 1.1M113.8 99.4v.8"/>
<path d="M114.1 97.4v1.1M114.1 99.4v.8M115.7 99.4v.8h.6M115.8 97.4l-.1 1.1M116.1 96.8l-.3 .3M116.1 96.8h.1M116.4 96.6h.4M116.4 96.6h.1M116.9 96.6h.3M117.1 96.8h.1M117.1 96.8l.2 .3M117.4 96.8l.4 .3"/>
<path d="M117.4 97.4h.1M117.4 97.4l.1 1.1M117.5 99.4v.8M117.9 97.4v1.1M117.9 99.4v.8M118.4 96.6h3.8M119.3 99.4v.8h.5M119.3 97.4v1.1M119.6 96.8l-.2 .3M119.8 96.6h.5M120.4 96.6h.3M120.5 96.8h.1"/>
<path d="M120.5 96.8l.3 .4M120.8 97.4h.1M120.8 97.4v1.1M120.8 99.4v.8M120.9 96.8l.4 .3M121.4 97.4v1.1M121.4 99.4l-.1 .8M122.5 99.4v.8h.4M122.5 97.4v1.1M122.8 96.8l-.2 .3M123 96.6h.4M123.6 96.8l.2 .4"/>
<path d="M123.6 96.6h.3M123.9 97.4h.1M123.9 97.4v1.1M123.9 99.4v.8M124 96.6h3.7M124.1 96.8l.4 .3M124.6 97.4v1.1M124.6 99.4l-.1 .8M124.6 84l.3 .1M124.9 82.9v.4M124.9 92l.3 .1M124.9 83.7v.4"/>
<path d="M124.9 84.1h.1M124.9 84.1v.1M125.3 84.2l.6 .2M125.3 99.4v.8h.4M125.3 97.4v1.1M125.5 84.3l.3 .1M125.6 96.8l-.2 .4M125.6 92.2l.7 .2M125.8 96.6l.3 .1M125.9 92.4h.3M126 84.4l.4 .1M126.2 84.5l.3 .1"/>
<path d="M126.3 96.8l.2 .4M126.4 96.6h.3M126.4 92.5l.5 .1M126.5 97.4h.1M126.5 97.4v1.1M126.5 99.4v.8M126.6 92.5l.3 .1M126.7 84.6h.1M126.7 84.6l.1 .2M126.9 96.8l.4 .3M127.1 92.7h.1M127.1 92.7l.2 .1"/>
<path d="M127.4 97.4v1.1M127.4 99.4v.8h-.1M127.7 99.4v.8h.4M127.7 97.4v1.1M127.9 96.8l-.1 .4M128.1 96.7h.3M128.5 96.8l.2 .4M128.7 97.4v1.1M128.7 99.4v.8M128.8 96.6h.2M129.3 96.8l.3 .3M129.6 96.6h1.9"/>
<path d="M129.7 97.4v1.1M129.7 99.4v.8M129.7 97.2h.1M129.7 97.4l.1 1.1M129.8 99.4v.8M129.8 96.9l-.1 .3M129.9 96.7h.1M129.9 96.7h.3M130.3 96.9h.1M130.3 96.9l.1 .3M130.4 97.4l.1 1.1M130.5 99.4v.8"/>
<path d="M130.6 96.6h.3M131.1 97.4v1.1M131.1 99.4v.8M131.1 96.8l.4 .3M131.2 97.2h.1M131.2 96.9v.3M131.3 96.7l.1-.1 .1 .1M131.6 96.9h.1M131.6 96.9v.3M131.6 97.4v1.1M131.6 97.2h.1M131.6 99.4v.8"/>
<path d="M131.7 97.5v1M131.7 99.4v.8M132 96.6h.2M132.1 97.4v1.1M132.1 99.4v.8M132.1 97.2h.1M132.1 96.9v.3M132.2 96.6v.1M132.2 96.6h.1M132.2 96.6l.1 .2M132.3 96.9v.4M132.3 97.5v1"/>
<path d="M132.3 99.4v.8M132.5 97.3v1.2M132.5 99.4v.8M132.5 96.6v.3M132.5 96.8l.3 .3M132.8 96.6h.3M132.9 97.4l.1 1.1M133 99.4v.8M133.3 96.8l.4 .3M133.8 97.4v1.1M133.8 99.4v.8M68.9 100.2h.1"/>
<path d="M69 100.2h.1M69 100.2h.2M69.3 100.2h.1M69.6 100.2h.3M70.1 100.2h.2M70.3 100.2h.1M70.3 100.2h.3M70.8 100.2h.4M71.5 100.2h.3M72 100.2h.3M72.5 100.2h.5M74.3 100.2h.2"/>
<path d="M74.7 100.2h.6M77 100.2h.2M77.4 100.2h.6M80.1 100.2h.2M80.5 100.2h.6M83.5 100.2h.1M83.6 100.2h.1M83.9 100.2h.6M87.3 100.2h.1M87.4 100.2h.1M87.5 100.2h.7M91.5 100.2h.1"/>
<path d="M91.5 100.2h.7M95.5 100.2h.1M95.6 100.2h.1M95.6 100.2h.6M105.2 100.2h.6M105.9 100.2h.1M109.3 100.2h.6M110 100.2h.1M113.2 100.2h.7M114 100.2h.1M114.1 100.2h.1M116.9 100.2h.7"/>
<path d="M117.7 100.2h.1M117.8 100.2h.1M120.3 100.2h.7M121.1 100.2h.2M123.4 100.2h.6M124.2 100.2h.2M126.1 100.2h.6M126.9 100.2h.2M128.4 100.2h.5M129.1 100.2h.3M129.5 100.2h.4M130.2 100.2h.4"/>
<path d="M130.9 100.2h.1M131 100.2h.1M131.1 100.2h.2M131.5 100.2h.3M132 100.2h.2M132.5 100.2h.1"/>
</g>
<path d="M67.3 124.9l2.5-.4v.8z" fill="none" stroke="#f00" stroke-width=".21"/>
<path d="M67.3 124.9l2.5-.4v.8z" fill="#f00"/>
<path d="M131.6 124.5l2.5 .4-2.5 .4z" fill="none" stroke="#f00" stroke-width=".21"/>
<path d="M131.6 124.5l2.5 .4-2.5 .4z" fill="#f00"/>
<path d="M67.3 100.2v26M134.1 100.2v26M67.3 124.9h66.8M68.9 120.1l2.5-.4v.8z" fill="none" stroke="#f00" stroke-width=".21"/>
<path d="M68.9 120.1l2.5-.4v.8z" fill="#f00"/>
<path d="M130 119.7l2.5 .4-2.5 .4z" fill="none" stroke="#f00" stroke-width=".21"/>
<path d="M130 119.7l2.5 .4-2.5 .4z" fill="#f00"/>
<path d="M68.9 102v19.3M73.7 115.3l2.5-.5v.9zM132.5 102v19.3M68.9 120.1h63.6" fill="none" stroke="#f00" stroke-width=".21"/>
<path d="M73.7 115.3l2.5-.5v.9z" fill="#f00"/>
<path d="M125.2 114.8l2.5 .5-2.5 .4z" fill="none" stroke="#f00" stroke-width=".21"/>
<path d="M125.2 114.8l2.5 .5-2.5 .4z" fill="#f00"/>
<path d="M74.1 94.3l2.5-.3-.1 .8zM73.7 102v14.5M73.7 115.3h54M127.7 102v14.5" fill="none" stroke="#f00" stroke-width=".21"/>
<path d="M74.1 94.3l2.5-.3-.1 .8z" fill="#f00"/>
<path d="M124.8 94l2.5 .3-2.4 .5z" fill="none" stroke="#f00" stroke-width=".21"/>
<path d="M124.8 94l2.5 .3-2.4 .5z" fill="#f00"/>
<path d="M75.1 26.3l2.5-.4v.8zM74.1 94.3a508.3 508.3 0 0 0 53.2 0" fill="none" stroke="#f00" stroke-width=".21"/>
<path d="M75.1 26.3l2.5-.4v.8z" fill="#f00"/>
<path d="M123.7 25.9l2.5 .4-2.5 .4z" fill="none" stroke="#f00" stroke-width=".21"/>
<path d="M123.7 25.9l2.5 .4-2.5 .4z" fill="#f00"/>
<path d="M75.1 25v48.6M75.1 26.3h51.1M90.9 38.6l2.5-.4v.9zM126.2 25v48.6" fill="none" stroke="#f00" stroke-width=".21"/>
<path d="M90.9 38.6l2.5-.4v.9z" fill="#f00"/>
<path d="M108 38.2l2.5 .4-2.5 .5z" fill="none" stroke="#f00" stroke-width=".21"/>
<path d="M108 38.2l2.5 .4-2.5 .5z" fill="#f00"/>
<path d="M72.5 21l2.6-.4-.1 .9zM90.9 37.4v16.4M90.9 38.6h19.6M110.5 37.4v16.4" fill="none" stroke="#f00" stroke-width=".21"/>
<path d="M72.5 21l2.6-.4-.1 .9z" fill="#f00"/>
<path d="M126.3 20.6l2.6 .4-2.5 .5z" fill="none" stroke="#f00" stroke-width=".21"/>
<path d="M126.3 20.6l2.6 .4-2.5 .5z" fill="#f00"/>
<path d="M72.6 19.7l-1.9 53.5M128.8 19.7l1.9 53.5M72.5 21l8.1 .2a787 787 0 0 0 48.3-.2M119 50.5l.8 .4-1.6 2z" fill="none" stroke="#f00" stroke-width=".21"/>
<path d="M119 50.5l.8 .4-1.6 2z" fill="#f00"/>
<path d="M84.6 54.1l.7-.4 1 2.4zM125.1 40.4l-18.4 33.6" fill="none" stroke="#f00" stroke-width=".21"/>
<path d="M84.6 54.1l.7-.4 1 2.4z" fill="#f00"/>
<path d="M77.3 41.2l23.4 38.9M96.4 49.9l.8-.1-.1 2.5z" fill="none" stroke="#f00" stroke-width=".21"/>
<path d="M96.4 49.9l.8-.1-.1 2.5z" fill="#f00"/>
<path d="M78.2 30.5l2.5-.4v.8zM95.4 39.2l5.3 40.9" fill="none" stroke="#f00" stroke-width=".21"/>
<path d="M78.2 30.5l2.5-.4v.8z" fill="#f00"/>
<path d="M120.7 30.1l2.5 .4-2.5 .4z" fill="none" stroke="#f00" stroke-width=".21"/>
<path d="M120.7 30.1l2.5 .4-2.5 .4z" fill="#f00"/>
<path d="M78.2 29.3v34.1M78.2 30.5h45M88.9 34.3l2.5-.4v.8zM123.2 29.3v34.1" fill="none" stroke="#f00" stroke-width=".21"/>
<path d="M88.9 34.3l2.5-.4v.8z" fill="#f00"/>
<path d="M110 33.9l2.5 .4-2.5 .4z" fill="none" stroke="#f00" stroke-width=".21"/>
<path d="M110 33.9l2.5 .4-2.5 .4z" fill="#f00"/>
<path d="M88.9 33.1v21.6M88.9 34.3h23.6M112.5 33.1v21.6M45.2 99.5h.8l-.4 2.5z" fill="none" stroke="#f00" stroke-width=".21"/>
<path d="M45.2 99.5h.8l-.4 2.5z" fill="#f00"/>
<path d="M45.6 73.6l.4 2.5h-.8z" fill="none" stroke="#f00" stroke-width=".21"/>
<path d="M45.6 73.6l.4 2.5h-.8z" fill="#f00"/>
<path d="M41.3 63.4l.4 2.4h-.8zM44.4 73.6h30.7M45.6 73.6v28.4M44.4 102h24.5" fill="none" stroke="#f00" stroke-width=".21"/>
<path d="M41.3 63.4l.4 2.4h-.8z" fill="#f00"/>
<path d="M40.9 99.5h.8l-.4 2.5z" fill="none" stroke="#f00" stroke-width=".21"/>
<path d="M40.9 99.5h.8l-.4 2.5z" fill="#f00"/>
<path d="M33.8 50l.4 2.5h-.8zM40.1 63.4h38.1M41.3 63.4v38.6M40.1 102h28.8" fill="none" stroke="#f00" stroke-width=".21"/>
<path d="M33.8 50l.4 2.5h-.8z" fill="#f00"/>
<path d="M33.4 99.5h.8l-.4 2.5z" fill="none" stroke="#f00" stroke-width=".21"/>
<path d="M33.4 99.5h.8l-.4 2.5z" fill="#f00"/>
<path d="M32.6 50h62.1M33.8 50v52M65.9 95l.6-.4 1.2 2.2zM32.6 102h36.3" fill="none" stroke="#f00" stroke-width=".21"/>
<path d="M65.9 95l.6-.4 1.2 2.2z" fill="#f00"/>
<path d="M56.7 82l11.6 15.6M60.7 100.2l.4 2.5h-.8z" fill="none" stroke="#f00" stroke-width=".21"/>
<path d="M60.7 100.2l.4 2.5h-.8z" fill="#f00"/>
<path d="M60.3 94.1h.8l-.4 2.5z" fill="none" stroke="#f00" stroke-width=".21"/>
<path d="M60.3 94.1h.8l-.4 2.5z" fill="#f00"/>
<path d="M59.5 96.6h9.1M60.7 91.6v13.6M59.5 100.2h7.8M64.7 102l.4 2.5h-.8z" fill="none" stroke="#f00" stroke-width=".21"/>
<path d="M64.7 102l.4 2.5h-.8z" fill="#f00"/>
<path d="M64.3 97.7h.8l-.4 2.5z" fill="none" stroke="#f00" stroke-width=".21"/>
<path d="M64.3 97.7h.8l-.4 2.5z" fill="#f00"/>
<path d="M69.9 17.5l2.5-.4v.8zM64.7 95.2v15M63.5 102h5.4M63.5 100.2h3.8" fill="none" stroke="#f00" stroke-width=".21"/>
<path d="M69.9 17.5l2.5-.4v.8z" fill="#f00"/>
<path d="M129 17.1l2.5 .4-2.5 .4z" fill="none" stroke="#f00" stroke-width=".21"/>
<path d="M129 17.1l2.5 .4-2.5 .4z" fill="#f00"/>
<path d="M69.9 16.3v80.3M69.9 17.5h61.6M131.5 16.3v80.3M134 183.3l2.3-1.1 .3 .8z" fill="none" stroke="#f00" stroke-width=".21"/>
<path d="M134 183.3l2.3-1.1 .3 .8z" fill="#f00"/>
<path d="M151.3 178.3l-18.2 5.3M130 187.2l2.5 .4-2.5 .4z" fill="none" stroke="#f00" stroke-width=".21"/>
<path d="M130 187.2l2.5 .4-2.5 .4z" fill="#f00"/>
<path d="M134.1 187.6l2.5-.4v.8z" fill="none" stroke="#f00" stroke-width=".21"/>
<path d="M134.1 187.6l2.5-.4v.8z" fill="#f00"/>
<path d="M140.4 168.5l-6.9 14.2M127.5 187.6h15.9M132.5 183.6v5.2M134.1 183.6v5.2" fill="none" stroke="#f00" stroke-width=".21"/>
<path d="M134.2 180.3l.7 .3-1.4 2.1z" fill="#f00"/>
<path d="M134.2 180.3l.7 .3-1.4 2.1z" fill="none" stroke="#f00" stroke-width=".21"/>
<g font-size="7" fill="#f00">
<text x="79.9" y="135.8">CORTE A-A</text>
<text x="54" y="212.1">A</text>
<text x="143.8" y="212.1">A</text>
</g>
<text font-size="5.6" fill="#f00" x="21.6" y="268.1">Escala</text>
<g font-size="5.6" fill="#00f">
<text x="79.6" y="269.4">-TAPON 200ml-</text>
<text x="26.1" y="276.2">2:1</text>
<text x="74.5" y="276.9">-TAPON INTERIOR-</text>
</g>
<g font-size="3.9" fill="#f00">
<text x="95" y="16.9">O 30,8</text>
<text x="94" y="29.9">O 22,47</text>
<text x="95" y="33.7">O 11,8</text>
<text x="96" y="38">O 9,8</text>
<text x="94" y="114.6">O 27,04</text>
<text x="95" y="119.4">O 31,8</text>
<text x="95" y="124.3">O 33,4</text>
</g>
<g font-size="3.5" fill="#f00">
<text x="99" y="20.8">4°</text>
<text x="96.4" y="25.7">24,9</text>
<text x="78.3" y="41.6" transform="rotate(59 78.3 41.6)">R 14</text>
<text x="96.2" y="40" transform="rotate(83 96.2 40)">R 14</text>
<text x="120.3" y="47.8" transform="rotate(-61 120.3 47.8)">R 12</text>
<text x="33.2" y="78" transform="rotate(-90 33.2 78)">26</text>
<text x="57.7" y="82.3" transform="rotate(53 57.7 82.3)">R 0,5</text>
<text x="40.7" y="87.1" transform="rotate(-90 40.7 87.1)">19,32</text>
<text x="45" y="91.2" transform="rotate(-90 45 91.2)">14,2</text>
<text x="99" y="94.3">6°</text>
<text x="60.1" y="100.8" transform="rotate(-90 60.1 100.8)">1,8</text>
<text x="64.1" y="109.3" transform="rotate(-90 64.1 109.3)">0,9</text>
<text x="141.3" y="169.8">48 REGATAS</text>
<text x="141.8" y="180.4" transform="rotate(-16 141.8 180.4)">R 0,5</text>
<text x="137.7" y="186.9">0,8</text>
</g>
<g font-size="2.8" fill="#00f">
<text x="24.4" y="245.7">--</text>
<text x="31.6" y="245.7">--</text>
<text x="93.3" y="245.7">--</text>
<text x="98.5" y="245.7">--</text>
<text x="136.2" y="245.7">--</text>
<text x="155.1" y="245.7">--</text>
<text x="167.1" y="245.9">--</text>
<text x="47.5" y="258">R.López</text>
<text x="71.5" y="257.9">31/03/2016</text>
<text x="110.5" y="257.9">6,1cm3</text>
<text x="120.7" y="253.9">PP/1,9%</text>
<text x="166.4" y="254">M1664-0-0</text>
<text x="166.4" y="257.9">--</text>
<text x="110.5" y="261.9">5,5gr.</text>
<text x="166.5" y="262.1">--</text>
</g>
<g font-size="2.8" fill="#f00">
<text x="20.3" y="249.7">NºPieza</text>
<text x="31.6" y="249.7">Denominación</text>
<text x="90.8" y="249.7">Cant.</text>
<text x="98.5" y="249.7">Material</text>
<text x="132.2" y="249.7">Peso</text>
<text x="148.5" y="249.7">Contracción</text>
<text x="167.2" y="249.9">Tratamiento</text>
<text x="20.8" y="257.9">Dibujado</text>
<text x="47.9" y="254">Nombre</text>
<text x="73.6" y="253.8">Fecha</text>
<text x="90.6" y="253.9">Material/Contracción</text>
<text x="90.6" y="257.9">Volumen</text>
<text x="141.1" y="254">Nº de molde</text>
<text x="141.1" y="257.9">Cantidad de figuras</text>
<text x="20.8" y="261.9">Comprobado</text>
<text x="90.6" y="261.9">Peso figura</text>
<text x="141.1" y="262">Referencia cliente</text>
<text x="29.2" y="281.4">Ref. CAD:W:\Moldes\MOLDES\1664\16640-0MPZ_20160331_TAPON INTERIOR 200ml.dft</text>
</g>
<text font-size="2.8" x="19.9" y="281.4">DinA</text>
<g font-size="2.7" fill="#00f">
<text x="47.7" y="262">A.Yáñez</text>
<text x="71.8" y="261.9">31/03/2016</text>
</g>
<text font-size="1.7" x="101.1" y="281.7">4</text>
</svg>
